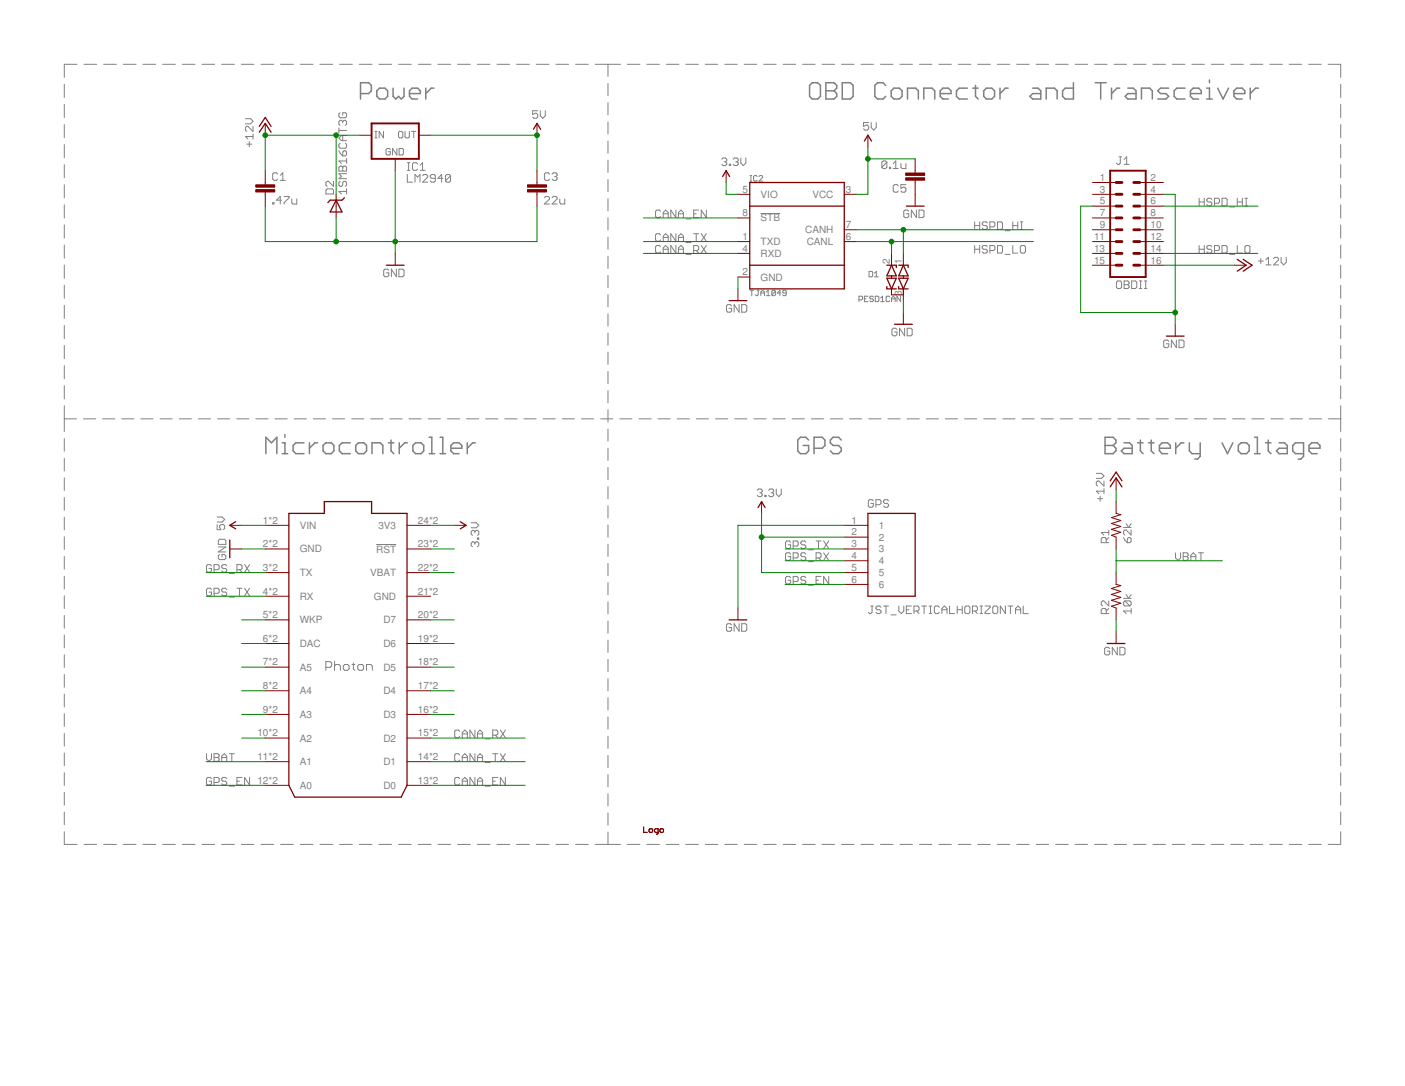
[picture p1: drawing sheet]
<svg xmlns="http://www.w3.org/2000/svg" width="279mm" height="216mm" viewBox="0 0 279 216" stroke-linecap="round" stroke-linejoin="round" font-family="sans-serif">
<g fill="none" stroke="#808080" stroke-width=".2">
<path d="M12.8 16.8v2.6M15.3 12.8h-2.5v2.6M16.7 12.8h2.5M20.6 12.8h2.5M24.5 12.8h2.6M28.4 12.8h2.5M32.3 12.8h2.6M36.3 12.8h2.5M40.2 12.8h2.5M44.1 12.8h2.5M48 12.8h2.5M51.9 12.8h2.5"/>
<path d="M55.8 12.8h2.5M59.7 12.8h2.5M63.6 12.8h2.5M67.5 12.8h2.6M71.4 12.8h2.6M75.4 12.8h2.5M79.3 12.8h2.5M83.2 12.8h2.5M87.1 12.8h2.5M91 12.8h2.5M94.9 12.8h2.5M98.8 12.8h2.5"/>
<path d="M102.7 12.8h2.6M106.6 12.8h2.6M110.6 12.8h2.5M114.5 12.8h2.5M118.4 12.8h5M120.9 12.8v2.4M120.9 16.6v2.4M124.8 12.8h2.5M128.6 12.8h2.5M132.5 12.8h2.5M136.4 12.8h2.5M140.3 12.8h2.4"/>
<path d="M144.1 12.8h2.5M148 12.8h2.5M151.9 12.8h2.4M155.7 12.8h2.5M159.6 12.8h2.5M163.5 12.8h2.5M167.3 12.8h2.5M171.2 12.8h2.5M175.1 12.8h2.5M179 12.8h2.4M182.8 12.8h2.5M186.7 12.8h2.5"/>
<path d="M190.6 12.8h2.5M194.4 12.8h2.5M198.3 12.8h2.5M202.2 12.8h2.5M206.1 12.8h2.4M209.9 12.8h2.5M213.8 12.8h2.5M217.7 12.8h2.5M221.6 12.8h2.4M225.4 12.8h2.5M229.3 12.8h2.5M233.2 12.8h2.4"/>
<path d="M237 12.8h2.5M240.9 12.8h2.5M244.8 12.8h2.4M248.6 12.8h2.5M252.5 12.8h2.5M256.4 12.8h2.5M260.2 12.8h2.5M264.1 12.8h2.5v2.6M266.6 16.8v2.6M12.8 20.8v2.6M12.8 24.8v2.6M12.8 28.7v2.7"/>
<path d="M12.8 32.7v2.6M12.8 36.7v2.6M48.8 23.6h1l.5 .5-.5 .5h-1M49.1 28.7h1M49.6 28.2v1M50.3 27.1h-1.5l.5 .5M50.3 25.1v1l-1-1h-.2l-.3 .3v.5l.3 .2M50.3 26.6v1M55.2 34.6l-.2-.2h-.5l-.3 .2v1l.3 .3h.5l.2-.3M55.7 35.9h1M55.7 34.9l.5-.5v1.5M56 39.8h-1l.7-.7v1.5"/>
<path d="M56.5 39.1h1v.2l-1 1v.3M58 39.6v.7l.3 .3h.7v-1M64.8 37.8l.3-.3h1l.2 .3v.8h-1.5zM66.3 36v1l-1-1h-.2l-.3 .3v.5l.3 .2M67.4 33.3l.2-.3h.3l.3 .3 .2-.3h.3l.2 .3v.7h-1.5zM67.4 25.4v1M67.4 30l.2 .5 .6 .5M67.4 25.9h1.5M67.6 22.4l-.2 .2v.6l.2 .2h1.1l.2-.2v-.6l-.2-.2h-.5v.5M67.6 28.5l-.2 .2v.5l.2 .3h1.1l.2-.3v-.5l-.2-.2M67.6 36l-.2 .3v.5l.2 .2h.3l.3-.2v-.5l.2-.3h.3l.2 .3v.5l-.2 .2M68.2 24.2l.2-.3h.3l.2 .3v.5l-.2 .2"/>
<path d="M68.2 30.2l.2-.2h.3l.2 .2v.5l-.2 .3h-.5zM68.2 24.2l-.3-.3h-.3l-.2 .3v.5l.2 .2M68.2 24.2v.2M68.2 26.9v1.1M68.2 33.3v.7M68.9 32h-1.5l.5 .5M68.9 38.1h-1.5l.5 .5M68.9 31.5v1M68.9 37.5v1.1M68.9 34.5h-1.5l.5 .5-.5 .5h1.5M68.9 26.9h-1l-.5 .6 .5 .5h1M74.5 27.4h.5"/>
<path d="M74.5 26.1h.5M74.8 26.1v1.3M76.3 26.1v1.3l-.9-1.3v1.3M77.6 29.7l-.2-.2h-.4l-.2 .2v.9l.2 .2h.4l.2-.2v-.4h-.4M78.9 29.5v1.3l-.8-1.3v1.3M79.2 26.3l.3-.2h.4l.2 .2v.9l-.2 .2h-.4l-.3-.2zM79.4 29.5h.6l.2 .2v.9l-.2 .2h-.6zM80.5 26.1v1.1l.3 .2h.4l.2-.2v-1.1M81 34.7v1.5h1M81 33.9h.5M81 32.3h.5M81.3 32.3v1.6"/>
<path d="M81.8 26.1h.9M82.3 26.1v1.3M82.5 36.2v-1.5l.5 .5 .5-.5v1.5M83 32.6l-.2-.3h-.5l-.3 .3v1l.3 .3h.5l.2-.3M83.5 33.9h1M83.5 32.9l.5-.6v1.6M84.1 34.9l.2-.2h.5l.2 .2v.3l-.9 1h.9M86.6 35.5h-.8l-.2-.3v-.3l.2-.2h.5l.3 .2v1.1l-.3 .2h-.5l-.2-.2M88.1 35.5h-1l.7-.8v1.5M89.6 34.9v1.1l-.3 .2h-.5l-.2-.2M89.6 34.9l-.3-.2h-.5l-.2 .2v1.1M89.6 34.9l-1 1.1"/>
<path d="M106.9 22h-1v.8l.8-.3 .2 .3v.5l-.2 .2h-.5l-.3-.2M107.4 22v1l.5 .5 .5-.5v-1M108.3 39.3l.2-.2h.5l.3 .2v.3l-1 1h1M109.3 34.6l-.3-.2h-.5l-.2 .2v1l.2 .3h.5l.3-.3M109.8 39.3l.2-.2h.6l.2 .2v.3l-1 1h1M109.8 34.6l.2-.2h.6l.2 .2v.3l-.2 .2M110.3 35.1h.3M110.6 35.1l.2 .2v.3l-.2 .3h-.6l-.2-.3M111.3 39.6v.7l.2 .3h.8v-1M120.9 20.4v2.4M120.9 24.2v2.4M120.9 28v2.5"/>
<path d="M120.9 31.9v2.4M120.9 35.7v2.4M120.9 39.5v2.4M143.5 31.7l.3-.3h.5l.2 .3v.2l-.2 .3M144 32.2h.3M144.3 32.2l.2 .2v.3l-.2 .2h-.5l-.3-.2M145 32.7h.3v.2h-.3zM145.8 31.7l.2-.3h.6l.2 .3v.2l-.2 .3M146.3 32.2h.3M146.6 32.2l.2 .2v.3l-.2 .2h-.6l-.2-.2M147.3 31.4v1l.5 .5 .5-.5v-1M149.1 36h.4"/>
<path d="M149.1 34.9h.4M149.3 34.9v1.1M150.6 35.1l-.2-.2h-.3l-.2 .2v.7l.2 .2h.3l.2-.2M150.9 35.1l.2-.2h.4l.2 .2v.2l-.8 .7h.8M172.7 24.4h-1v.7l.5-.2h.3l.2 .2v.5l-.2 .3h-.5l-.3-.3M173.2 24.4v1l.5 .5 .5-.5v-1M176.4 32.3l-.3-.3h-.5l-.2 .3v1M176.4 32.3v1l-.3 .2h-.5l-.2-.2M176.4 32.3l-1 1M176.9 33.3h.2v.2h-.2zM177.6 33.5h1M177.6 32.5l.5-.5v1.5"/>
<path d="M178.6 37l-.2-.3h-.5l-.3 .3v1l.3 .2h.5l.2-.2M179.2 32.5v.8l.2 .2h.7v-1M180.1 36.7h-.9v.7l.4-.2h.3l.2 .2v.6l-.2 .2h-.5l-.2-.2M222.5 31.2h.5M222.8 31.2v1.2l-.3 .3h-.2l-.3-.3M223.5 32.7h1M223.5 31.7l.5-.5v1.5M238.5 39.4v1.5M239.5 39.4v1.5M241 39.6l-.3-.2h-.5l-.2 .2v.3l.2 .3h.5l.3 .2v.3l-.3 .2h-.5l-.2-.2M243 39.4h.8l.2 .2v1.1l-.2 .2h-.8zM246 39.4v1.5"/>
<path d="M247.1 39.4v1.5M247.6 39.4h.5M247.8 39.4v1.5M266.6 20.8v2.6M266.6 24.8v2.6M266.6 28.7v2.7M266.6 32.7v2.6M266.6 36.7v2.6M12.8 40.7v2.6M12.8 44.7v2.6M12.8 48.7v2.6M12.8 52.7v2.6"/>
<path d="M12.8 56.7v2.6M54.2 40.3h.3v.3h-.3zM77.3 53.7l-.2-.2h-.5l-.3 .2v1.1l.3 .2h.5l.2-.2v-.5h-.5M78.8 53.5v1.5l-1-1.5v1.5M79.3 53.5h.8l.2 .2v1.1l-.2 .2h-.8zM120.9 43.3v2.4M120.9 47.1v2.5M120.9 50.9v2.5M120.9 54.8v2.4M120.9 58.6v2.4M131.4 42l-.3-.2h-.5l-.2 .2v1l.2 .3h.5l.3-.3M131.4 46.7l-.3-.2h-.5l-.2 .2v1l.2 .3h.5l.3-.3"/>
<path d="M131.4 49l-.3-.2h-.5l-.2 .2v1.1l.2 .2h.5l.3-.2M131.9 42.5h1M131.9 43.3v-1.1l.5-.4 .5 .4v1.1M131.9 48v-1.1l.5-.4 .5 .4v1.1M131.9 50.3v-1l.5-.5 .5 .5v1M131.9 47.2h1M131.9 49.6h1M134.4 41.8v1.5l-1-1.5v1.5M134.4 46.5v1.5l-1-1.5v1.5M134.4 48.8v1.5l-1-1.5v1.5M134.9 42.5h1M134.9 43.3v-1.1l.5-.4 .5 .4v1.1"/>
<path d="M134.9 47.2h1M134.9 48v-1.1l.5-.4 .5 .4v1.1M134.9 50.3v-1l.5-.5 .5 .5v1M134.9 49.6h1M136.4 48.2h1M136.4 50.6h1M136.4 43.5h1M137.9 42.5h.6M137.9 46.5h1M137.9 49.8h.8l.2-.2v-.6l-.2-.2h-.8v1.5M138.5 46.5v1.5M138.5 49.8l.4 .5"/>
<path d="M138.9 41.8h-1v1.5h1M139.4 46.5l1.1 1.5M139.4 48.8l1.1 1.5M140.5 46.5l-1.1 1.5M140.5 48.8l-1.1 1.5M140.5 41.8v1.5l-1.1-1.5v1.5M149.1 57.7h.8M149.5 57.7v1.1M150.6 57.7h.3M150.8 57.7v.9l-.2 .2-.4-.2M151.3 42.4h3.8M151.3 58.8v-.7l.4-.4 .3 .4v.7"/>
<path d="M151.3 58.3h.7M152.4 58.8h.7M152.4 58.1l.4-.4v1.1M154.2 57.9l-.2-.2h-.4l-.1 .2v.7M154.2 57.9v.7l-.2 .2h-.4l-.1-.2M154.2 57.9l-.7 .7M155.3 58.3h-.7l.5-.6v1.1M156.4 58.3h-.6l-.2-.2 .2-.4h.4l.2 .2v.7l-.2 .2h-.4l-.2-.2M170.8 59.6h.5l.2-.2v-.3l-.2-.2h-.5v1.1M171.9 59.4h.4M172.6 58.9h-.7v1.1h.7M172.8 54h.6l.1 .1v.7l-.1 .2h-.6z"/>
<path d="M173.7 59.1l-.2-.2h-.4l-.1 .2 .1 .3h.4l.2 .2-.2 .4h-.4l-.1-.2M173.9 54.3l.4-.3v1M173.9 55h.7M174.1 58.9h.5l.2 .2v.7l-.2 .2h-.5zM175.1 60h.8M175.1 59.2l.4-.3v1.1M176.9 59.1l-.1-.2h-.4l-.2 .2v.7l.2 .2h.4l.1-.2M177.3 59.4h.7M177.3 60v-.8l.4-.3 .3 .3v.8M179.1 58.9v1.1l-.7-1.1v1.1M180.7 42l-.2-.2h-.5l-.3 .2v1l.3 .3h.5l.2-.3v-.5h-.5M182.2 41.8v1.5l-1-1.5v1.5"/>
<path d="M182.8 41.8h.7l.2 .2v1l-.2 .3h-.7zM193.8 49.6h1M193.8 44.1v1.5M193.8 48.8v1.5M193.8 44.9h1M194.8 44.1v1.5M194.8 48.8v1.5M196.3 49l-.2-.2h-.5l-.3 .2v.3l.3 .3h.5l.2 .2v.3l-.2 .2h-.5l-.3-.2M196.3 44.3l-.2-.2h-.5l-.3 .2v.3l.3 .3h.5l.2 .2v.3l-.2 .2h-.5l-.3-.2M196.8 45.1h.8l.2-.2v-.6l-.2-.2h-.8v1.5M196.8 49.8h.8l.2-.2v-.6l-.2-.2h-.8v1.5M198.4 48.8h.7l.3 .2v1.1l-.3 .2h-.7z"/>
<path d="M198.4 44.1h.7l.3 .2v1.1l-.3 .2h-.7zM199.9 50.6h1M199.9 45.9h1M201.4 48.8v1.5h1M201.4 44.9h1M201.4 44.1v1.5M202.4 44.1v1.5M202.9 49l.3-.2h.5l.2 .2v1.1l-.2 .2h-.5l-.3-.2zM202.9 44.1h.5M202.9 45.6h.5M203.2 44.1v1.5M222.3 55.9h.5l.2 .2v1l-.2 .3h-.5l-.3-.3v-1z"/>
<path d="M223.5 55.9h.8l.2 .2v.2l-.2 .3 .2 .3v.2l-.2 .3h-.8zM223.5 56.6h.8M225 55.9h.8l.3 .2v1l-.3 .3h-.8zM226.6 55.9h.5M226.6 57.4h.5M226.8 55.9v1.5M227.6 55.9h.5M227.6 57.4h.5M227.8 55.9v1.5M238.5 49.6h1M238.5 48.8v1.5M238.5 40.2h1"/>
<path d="M239.5 48.8v1.5M241 49l-.3-.2h-.5l-.2 .2v.3l.2 .3h.5l.3 .2v.3l-.3 .2h-.5l-.2-.2M241.5 49.8h.8l.2-.2v-.6l-.2-.2h-.8v1.5M241.5 40.4h.8l.2-.2v-.6l-.2-.2h-.8v1.5M243 48.8h.8l.2 .2v1.1l-.2 .2h-.8zM244.5 50.6h1M244.5 41.1h1M246 48.8v1.5h1.1M246 40.2h1.1M247.6 49l.2-.2h.5l.3 .2v1.1l-.3 .2h-.5l-.2-.2zM247.6 40.9h.5M250.2 51.9h1"/>
<path d="M250.7 51.4v1M251.7 51.6l.5-.4v1.5M251.7 52.7h1.1M253.3 51.4l.2-.2h.5l.3 .2v.2l-1 1.1h1M254.8 51.2v1l.5 .5 .5-.5v-1M266.6 40.7v2.6M266.6 44.7v2.6M266.6 48.7v2.6M266.6 52.7v2.6M266.6 56.7v2.6M12.8 60.7v2.6M12.8 64.7v2.6"/>
<path d="M12.8 68.7v2.6M12.8 72.7v2.6M12.8 76.7v2.6M120.9 62.4v2.4M120.9 66.2v2.4M120.9 70v2.5M120.9 73.9v2.4M120.9 77.7v2.4M145.5 60.8l-.3-.2h-.5l-.2 .2v1l.2 .3h.5l.3-.3v-.5h-.5M147 60.6v1.5l-1-1.5v1.5M147.5 60.6h.8l.2 .2v1l-.2 .3h-.8zM178.4 65.5l-.3-.2h-.5l-.2 .2v1l.2 .3h.5l.3-.3v-.5h-.5"/>
<path d="M179.9 65.3v1.5l-1-1.5v1.5M180.4 65.3h.7l.3 .2v1l-.3 .3h-.7zM232.4 67.9l-.2-.3h-.5l-.3 .3v1l.3 .2h.5l.2-.2v-.6h-.5M233.9 67.6v1.5l-1-1.5v1.5M234.5 67.6h.7l.3 .3v1l-.3 .2h-.7zM266.6 60.7v2.6M266.6 64.7v2.6M266.6 68.7v2.6M266.6 72.7v2.6M266.6 76.7v2.6M12.8 80.7v5.1M12.8 87.2v2.5"/>
<path d="M12.8 91.1v2.5M12.8 95v2.5M12.8 98.9v2.5M12.8 83.3h2.4M16.6 83.3h2.4M20.4 83.3h2.4M24.2 83.3h2.4M28 83.3h2.4M31.8 83.3h2.4M35.6 83.3h2.5M39.5 83.3h2.4M43.3 83.3h2.4"/>
<path d="M47.1 83.3h2.4M50.9 83.3h2.4M54.7 83.3h2.4M58.5 83.3h2.4M62.3 83.3h2.4M66.1 83.3h2.4M69.9 83.3h2.4M73.7 83.3h2.5M77.5 83.3h2.5M81.3 83.3h2.5M85.2 83.3h2.4M89 83.3h2.4"/>
<path d="M92.8 83.3h2.4M96.6 83.3h2.4M100.4 83.3h2.4M104.2 83.3h2.4M108 83.3h2.4M111.8 83.3h2.4M115.6 83.3h2.4M119.4 83.3h2.5M120.9 81.5v2.4M120.9 85.3v2.4M120.9 89.1v2.4M120.9 92.9v2.5"/>
<path d="M120.9 96.8v2.4M123.3 83.3h2.4M127.1 83.3h2.4M130.9 83.3h2.4M134.7 83.3h2.4M138.5 83.3h2.4M142.3 83.3h2.4M146.1 83.3h2.4M149.9 83.3h2.4M150.6 97.5l.2-.3h.5l.3 .3v.2l-.3 .3M151.1 98h.2M151.3 98l.3 .2v.3l-.3 .2h-.5l-.2-.2"/>
<path d="M152.1 98.5h.2v.2h-.2zM152.8 97.5l.3-.3h.5l.3 .3v.2l-.3 .3M153.4 98h.2M153.6 98l.3 .2v.3l-.3 .2h-.5l-.3-.2M153.7 83.3h2.4M154.4 97.2v1l.5 .5 .5-.5v-1M157.5 83.3h2.5M161.3 83.3h2.5M165.1 83.3h2.5M169 83.3h2.4M172.8 83.3h2.4M173.7 99.6l-.3-.3h-.5l-.2 .3v1l.2 .2h.5l.3-.2v-.5h-.5"/>
<path d="M176.6 83.3h2.4M176.7 99.6l-.3-.3h-.4l-.3 .3v.2l.3 .3h.4l.3 .2v.3l-.3 .2h-.4l-.3-.2M180.4 83.3h2.4M184.2 83.3h2.4M188 83.3h2.4M191.8 83.3h2.4M195.6 83.3h2.4M199.4 83.3h2.4M203.2 83.3h2.5M207.1 83.3h2.4M210.9 83.3h2.4M214.7 83.3h2.4"/>
<path d="M218 94.1h1l.5 .5-.5 .5h-1M218.3 99.1h1M218.5 83.3h2.4M218.8 98.7v1M219.5 97.6h-1.5l.5 .5M219.5 95.6v1l-1-1h-.2l-.3 .3v.5l.3 .2M219.5 97.1v1M222.3 83.3h2.4M226.1 83.3h2.4M229.9 83.3h2.4M233.7 83.3h2.4M237.5 83.3h2.4"/>
<path d="M241.3 83.3h2.5M245.1 83.3h2.5M248.9 83.3h2.5M252.8 83.3h2.4M256.6 83.3h2.4M260.4 83.3h2.4M264.2 83.3h2.4M266.6 80.7v5.1M266.6 87.2v2.5M266.6 91.1v2.5M266.6 95v2.5M266.6 98.9v2.5"/>
<path d="M12.8 102.8v2.5M12.8 106.7v2.5M12.8 110.6v2.6M12.8 114.6v2.5M12.8 118.4v2.6M42.1 117.2l-.3-.3h-.5l-.2 .3v1l.2 .2h.5l.3-.2v-.5h-.5M42.1 112.5l-.3-.3h-.5l-.2 .3v1l.2 .2h.5l.3-.2v-.5h-.5M42.6 118h.7l.3-.3v-.5l-.3-.3h-.7v1.5M42.6 113.3h.7l.3-.3v-.5l-.3-.3h-.7v1.5M43.2 104.3v1h.7l-.2-.8 .2-.2h.5l.3 .2v.6l-.3 .2M43.2 102.8h1l.5 .5-.5 .5h-1M43.4 108.7h1.5l-1.5 1h1.5"/>
<path d="M43.7 110.2l-.3 .3v.5l.3 .3h1l.2-.3v-.5l-.2-.3h-.5v.5M43.7 107.2h1l.2 .3v.7h-1.5v-.7zM45.1 117.2l-.2-.3h-.6l-.2 .3v.3l.2 .2h.6l.2 .3v.2l-.2 .2h-.6l-.2-.2M45.1 112.5l-.2-.3h-.6l-.2 .3v.3l.2 .2h.6l.2 .3v.2l-.2 .2h-.6l-.2-.2M45.6 118.7h1M45.6 114h1M47.1 116.9h1M47.1 113.3h.8l.2-.3v-.5l-.2-.3h-.8v1.5M47.6 116.9v1.5M47.6 113.3l.5 .4M48.6 116.9l1 1.5M48.6 112.2l1 1.5"/>
<path d="M49.6 116.9l-1 1.5M49.6 112.2l-1 1.5M74.8 108.2h4M93.7 103.9h1l.5 .5-.5 .5h-1M94.4 108l.3-.3h.3l.2 .3v.5l-.2 .2M94.4 108l-.2-.3h-.2l-.3 .3v.5l.3 .2M94.4 105.7l-.2-.3h-.2l-.3 .3v.5l.3 .2M94.4 105.7v.2M94.4 108v.2M94.4 105.7l.3-.3h.3l.2 .3v.5l-.2 .2M95 107h.2v.2h-.2zM120.9 100.6v2.4"/>
<path d="M120.9 104.4v2.4M120.9 108.2v2.4M120.9 112v2.4M120.9 115.8v2.5M120.9 119.7v2.4M157.2 107.8l-.2-.3h-.5l-.3 .3v1l.3 .3h.5l.2-.3v-.5h-.5M157.2 110.2l-.2-.3h-.5l-.3 .3v.9l.3 .3h.5l.2-.3v-.4h-.5M157.2 114.9l-.2-.3h-.5l-.3 .3v.9l.3 .3h.5l.2-.3v-.4h-.5M157.7 108.6h.8l.2-.3v-.5l-.2-.3h-.8v1.6M157.7 110.9h.8l.2-.2v-.5l-.2-.3h-.8v1.5M157.7 115.6h.8l.2-.2v-.5l-.2-.3h-.8v1.5M160.3 107.8l-.3-.3h-.5l-.2 .3v.3l.2 .2h.5l.3 .3v.2l-.3 .3h-.5l-.2-.3"/>
<path d="M160.3 110.2l-.3-.3h-.5l-.2 .3v.2l.2 .3h.5l.3 .2v.2l-.3 .3h-.5l-.2-.3M160.3 114.9l-.3-.3h-.5l-.2 .3v.2l.2 .3h.5l.3 .2v.2l-.3 .3h-.5l-.2-.3M160.8 109.3h1M160.8 111.7h1M160.8 116.4h1M162.3 107.5h1M162.3 110.9h.7l.3-.2v-.5l-.3-.3h-.7v1.5M162.3 115.4h.5M162.8 107.5v1.6M162.8 110.9l.5 .5M163.3 114.6h-1v1.5h1M163.8 107.5l1 1.6"/>
<path d="M163.8 109.9l1 1.5M164.8 107.5l-1 1.6M164.8 109.9l-1 1.5M164.8 114.6v1.5l-1-1.5v1.5M174.2 100.3h.7l.3-.2v-.5l-.3-.3h-.7v1.5M220 107.9v-.8l-.2-.2h-.6l-.2 .2v.8h1.5M220.5 119.5v1l-1-1h-.3l-.2 .2v.5l.2 .3M220.5 106.9l-.5 .5M220.5 105.9h-1.5l.5 .5M220.5 105.4v1M223.4 106.9l.8 1M223.4 104.9h1.5"/>
<path d="M223.4 119h1.5M223.7 119.5l-.3 .2v.5l.3 .3h1M223.7 119.5h1l.2 .2v.5l-.2 .3M223.7 119.5l1 1M223.9 104.1l.5 .8 .5-.8M223.9 118.2l.5 .8 .5-.8M224.2 107.1l.2-.2h.3l.2 .2v.5l-.2 .3h-.5zM224.9 105.4v1l-1-1h-.2l-.3 .2v.5l.3 .3M233.8 109.9v1l.5 .5 .5-.5v-1M235.3 109.9h.8l.2 .3v.2l-.2 .3 .2 .2v.2l-.2 .3h-.8zM235.3 110.7h.8M236.8 110.7h1"/>
<path d="M236.8 111.4v-1l.5-.5 .5 .5v1M238.3 109.9h1M238.8 109.9v1.5M266.6 102.8v2.5M266.6 106.7v2.5M266.6 110.6v2.6M266.6 114.6v2.5M266.6 118.4v2.6M12.8 122.4v2.5M12.8 126.3v2.5M12.8 130.2v2.5M12.8 134.1v2.5"/>
<path d="M12.8 138v2.5M64.8 132.7h.9l.3-.3v-.6l-.3-.3h-.9v1.8M66.5 131.5v1.8M66.5 132.4l.3-.3h.6l.3 .3v.9M68.6 132.1h.5l.3 .3v.6l-.3 .3h-.5l-.3-.3v-.6zM70 132.1h.6M70.3 131.8v1.2l.3 .3M71.4 132.1h.6l.3 .3v.6l-.3 .3h-.6l-.3-.3v-.6zM72.9 133.3v-1.2h.8l.3 .3v.9M120.9 123.5v2.4M120.9 127.3v2.4M120.9 131.1v2.4"/>
<path d="M120.9 134.9v2.5M120.9 138.7v2.5M145.5 124.2l-.3-.2h-.5l-.2 .2v1.1l.2 .2h.5l.3-.2v-.5h-.5M147 124v1.5l-1-1.5v1.5M147.5 124h.8l.2 .2v1.1l-.2 .2h-.8zM173.2 120.5h.5M173.4 120.5v1.2l-.2 .3h-.3l-.2-.3M175.2 120.7l-.3-.2h-.5l-.2 .2v.3l.2 .2h.5l.3 .3v.2l-.3 .3h-.5l-.2-.3M175.7 120.5h1M176.2 120.5v1.5M177.2 122.2h1M178.7 120.5v1l.5 .5 .5-.5v-1"/>
<path d="M180.2 121.2h.5M181.3 120.5h-1.1v1.5h1.1M181.8 121.5h.7l.3-.3v-.5l-.3-.2h-.7v1.5M182.3 121.5l.5 .5M183.3 120.5h1M183.8 120.5v1.5M184.8 122h.5M184.8 120.5h.5M185 120.5v1.5M186.8 120.7l-.3-.2h-.4l-.3 .2v1l.3 .3h.4l.3-.3M187.3 121.2h1M187.3 122v-1l.5-.5 .5 .5v1"/>
<path d="M188.8 120.5v1.5h1M190.4 121.2h.9M190.4 120.5v1.5M191.3 120.5v1.5M191.9 120.7l.2-.2h.5l.3 .2v1l-.3 .3h-.5l-.2-.3zM193.4 121.5h.7l.3-.3v-.5l-.3-.2h-.7v1.5M193.9 121.5l.5 .5M194.9 122h.5M194.9 120.5h.5M195.1 120.5v1.5M195.9 120.5h1v.2l-1 1v.3h1M197.7 120.5h.5l.2 .2v1l-.2 .3h-.5l-.3-.3v-1z"/>
<path d="M199.9 120.5v1.5l-1-1.5v1.5M200.4 120.5h1M200.9 120.5v1.5M202 121.2h1M202 122v-1l.5-.5 .5 .5v1M203.5 120.5v1.5h1M220 122v-.8l-.2-.2h-.6l-.2 .2v.8h1.5M220.5 121l-.5 .5M220.7 128.9l-.3-.2h-.5l-.2 .2v1.1l.2 .2h.5l.3-.2v-.5h-.5M222.2 128.7v1.5l-1-1.5v1.5M222.7 128.7h.8l.2 .2v1.1l-.2 .2h-.8zM224.9 121.5h-1.5l.5 .5"/>
<path d="M224.9 121v1M266.6 122.4v2.5M266.6 126.3v2.5M266.6 130.2v2.5M266.6 134.1v2.5M266.6 138v2.5M12.8 141.9v2.5M12.8 145.8v2.5M12.8 149.7v2.5M12.8 153.6v2.5M12.8 157.5v2.6M41.1 149.8v1.1l.5 .5 .5-.5v-1.1"/>
<path d="M42.1 154.8l-.3-.2h-.5l-.2 .2v1l.2 .3h.5l.3-.3v-.5h-.5M42.6 149.8h.7l.3 .3v.2l-.3 .3 .3 .3v.2l-.3 .3h-.7zM42.6 150.6h.7M42.6 155.6h.7l.3-.3v-.5l-.3-.2h-.7v1.5M44.1 150.6h1M44.1 151.4v-1.1l.5-.5 .5 .5v1.1M45.1 154.8l-.2-.2h-.6l-.2 .2v.2l.2 .3h.6l.2 .3v.2l-.2 .3h-.6l-.2-.3M45.6 149.8h1M45.6 156.3h1M46.1 149.8v1.6M47.1 155.3h.5M48.1 154.6h-1v1.5h1"/>
<path d="M49.6 154.6v1.5l-1-1.5v1.5M91.4 150.1l-.2-.3h-.5l-.3 .3v1l.3 .3h.5l.2-.3M91.4 145.4l-.2-.3h-.5l-.3 .3v1l.3 .3h.5l.2-.3M91.4 154.8l-.2-.2h-.5l-.3 .2v1l.3 .3h.5l.2-.3M91.9 146.7v-1.1l.5-.5 .5 .5v1.1M91.9 151.4v-1.1l.5-.5 .5 .5v1.1M91.9 156.1v-1.1l.5-.4 .5 .4v1.1M91.9 150.6h1M91.9 145.9h1M91.9 155.3h1M94.4 145.1v1.6l-.9-1.6v1.6M94.4 149.8v1.6l-.9-1.6v1.6"/>
<path d="M94.4 154.6v1.5l-.9-1.5v1.5M95 146.7v-1.1l.5-.5 .5 .5v1.1M95 151.4v-1.1l.5-.5 .5 .5v1.1M95 156.1v-1.1l.5-.4 .5 .4v1.1M95 150.6h1M95 145.9h1M95 155.3h1M96.5 151.6h1M96.5 146.9h1M96.5 156.3h1M98 146.2h.7l.3-.3v-.5l-.3-.3h-.7v1.6M98 149.8h1"/>
<path d="M98 155.3h.5M98.5 149.8v1.6M98.5 146.2l.5 .5M99 154.6h-1v1.5h1M99.5 149.8l1 1.6M99.5 145.1l1 1.6M100.5 149.8l-1 1.6M100.5 145.1l-1 1.6M100.5 154.6v1.5l-1-1.5v1.5M120.9 142.5v2.5M120.9 146.4v2.4M120.9 150.2v2.4"/>
<path d="M120.9 154v2.4M120.9 157.8v2.4M266.6 141.9v2.5M266.6 145.8v2.5M266.6 149.7v2.5M266.6 153.6v2.5M266.6 157.5v2.6M12.8 161.4v2.6M12.8 165.4v2.5h2.5M16.7 167.9h2.5M20.6 167.9h2.5M24.5 167.9h2.6"/>
<path d="M28.4 167.9h2.5M32.3 167.9h2.6M36.3 167.9h2.5M40.2 167.9h2.5M44.1 167.9h2.5M48 167.9h2.5M51.9 167.9h2.5M55.8 167.9h2.5M59.7 167.9h2.5M63.6 167.9h2.5M67.5 167.9h2.6M71.4 167.9h2.6"/>
<path d="M75.4 167.9h2.5M79.3 167.9h2.5M83.2 167.9h2.5M87.1 167.9h2.5M91 167.9h2.5M94.9 167.9h2.5M98.8 167.9h2.5M102.7 167.9h2.6M106.6 167.9h2.6M110.6 167.9h2.5M114.5 167.9h2.5M118.4 167.9h5"/>
<path d="M120.9 161.6v2.5M120.9 165.4v2.5M124.8 167.9h2.5M128.6 167.9h2.5M132.5 167.9h2.5M136.4 167.9h2.5M140.3 167.9h2.4M144.1 167.9h2.5M148 167.9h2.5M151.9 167.9h2.4M155.7 167.9h2.5M159.6 167.9h2.5"/>
<path d="M163.5 167.9h2.5M167.3 167.9h2.5M171.2 167.9h2.5M175.1 167.9h2.5M179 167.9h2.4M182.8 167.9h2.5M186.7 167.9h2.5M190.6 167.9h2.5M194.4 167.9h2.5M198.3 167.9h2.5M202.2 167.9h2.5M206.1 167.9h2.4"/>
<path d="M209.9 167.9h2.5M213.8 167.9h2.5M217.7 167.9h2.5M221.6 167.9h2.4M225.4 167.9h2.5M229.3 167.9h2.5M233.2 167.9h2.4M237 167.9h2.5M240.9 167.9h2.5M244.8 167.9h2.4M248.6 167.9h2.5M252.5 167.9h2.5"/>
<path d="M256.4 167.9h2.5M260.2 167.9h2.5M266.6 165.4v2.5h-2.5M266.6 161.4v2.6"/>
</g>
<g fill="none" stroke="#808080" stroke-width=".3">
<path d="M71.7 18.6h1.6l.6-.5v-1.1l-.6-.6h-1.6v3.3M74.9 18.1l.6-.6h1.1l.5 .6v1.1l-.5 .5h-1.1l-.6-.5zM78.2 17.5v1.7l.5 .5 .5-.5 .6 .5 .5-.5v-1.7M81.4 18.6h2.2v-.5l-.6-.6h-1l-.6 .6v1.1l.6 .5h1M84.7 17.5v2.2M86.3 17.5h-.6l-1 1.1M161.5 16.4h1.1l.6 .6v2.2l-.6 .5h-1.1l-.5-.5v-2.2zM164.2 16.4h1.7l.5 .6v.5l-.5 .6 .5 .5v.6l-.5 .5h-1.7zM164.2 18.1h1.7M167.5 16.4h1.6l.6 .6v2.2l-.6 .5h-1.6zM176.1 17l-.5-.6h-1.1l-.5 .6v2.2l.5 .5h1.1l.5-.5M177.8 17.5h1l.6 .6v1.1l-.6 .5h-1l-.6-.5v-1.1z"/>
<path d="M180.5 19.7v-2.2h1.6l.5 .6v1.6M183.7 19.7v-2.2h1.6l.6 .6v1.6M187 18.6h2.1v-.5l-.5-.6h-1.1l-.5 .6v1.1l.5 .5h1.1M192.4 17.5h-1.6l-.6 .6v1.1l.6 .5h1.6M193.4 17.5h1.1M194 17v2.2l.5 .5M196.2 17.5h1l.6 .6v1.1l-.6 .5h-1l-.6-.5v-1.1zM198.9 17.5v2.2M200.5 17.5h-.6l-1 1.1M205.4 17.5h1l.6 .6v1.6h-1.6l-.6-.5 .6-.6h1.6M208 19.7v-2.2h1.7l.5 .6v1.6M213.5 16.4v3.3h-1.7l-.5-.5v-1.1l.5-.6h1.7"/>
<path d="M217.8 16.4h2.2M218.9 16.4v3.3M221 17.5v2.2M222.7 17.5h-.6l-1.1 1.1M224.3 17.5h1.1l.5 .6v1.6h-1.6l-.5-.5 .5-.6h1.6M227 19.7v-2.2h1.6l.6 .6v1.6M232.4 17.5h-1.6l-.6 .6 .6 .5h1.1l.5 .6-.5 .5h-1.7M235.6 17.5h-1.6l-.5 .6v1.1l.5 .5h1.6M236.7 18.6h2.2v-.5l-.5-.6h-1.1l-.6 .6v1.1l.6 .5h1.1M240 19.7h1.1M240 17.5h.5v2.2M240.5 15.9v.5"/>
<path d="M242.1 17.5l1.1 2.2 1.1-2.2M245.4 18.6h2.1v-.5l-.5-.6h-1.1l-.5 .6v1.1l.5 .5h1.1M248.6 17.5v2.2M250.3 17.5h-.6l-1.1 1.1M52.9 90.2v-3.3l1.1 1.1 1.1-1.1v3.3M56.1 88h.6v2.2M56.1 90.2h1.1M56.7 86.4v.5M60.5 88h-1.7l-.5 .6v1l.5 .6h1.7M61.5 88v2.2M63.2 88h-.6l-1.1 1.1M64.2 88.6l.6-.6h1.1l.5 .6v1l-.5 .6h-1.1l-.6-.6z"/>
<path d="M69.7 88h-1.7l-.5 .6v1l.5 .6h1.7M70.7 88.6l.6-.6h1.1l.5 .6v1l-.5 .6h-1.1l-.6-.6zM74 90.2v-2.2h1.6l.5 .6v1.6M77.2 88h1.1M77.8 87.5v2.1l.5 .6M79.4 88v2.2M81 88h-.5l-1.1 1.1M82.1 88.6l.5-.6h1.1l.6 .6v1l-.6 .6h-1.1l-.5-.6zM85.3 90.2h1.1M85.3 86.9h.6v3.3M87.5 90.2h1.1M87.5 86.9h.6v3.3"/>
<path d="M89.7 89.1h2.1v-.5l-.5-.6h-1.1l-.5 .6v1l.5 .6h1.1M92.9 88v2.2M94.5 88h-.5l-1.1 1.1M160.8 87.5l-.5-.6h-1.1l-.6 .6v2.1l.6 .6h1.1l.5-.6v-1h-1.1M161.9 89.1h1.6l.5-.5v-1.1l-.5-.6h-1.6v3.3M167.3 87.5l-.5-.6h-1.1l-.6 .6v.5l.6 .6h1.1l.5 .5v.5l-.5 .6h-1.1l-.6-.6M219.8 86.9h1.6l.5 .6v.5l-.5 .6 .5 .5v.5l-.5 .6h-1.6zM219.8 88.6h1.6M223.5 88h1.1l.5 .6v1.6h-1.6l-.5-.6 .5-.5h1.6M226.2 88h1.1M226.8 87.5v2.1l.5 .6M228.4 88h1.1"/>
<path d="M228.9 87.5v2.1l.6 .6M230.6 89.1h2.1v-.5l-.5-.6h-1.1l-.5 .6v1l.5 .6h1.1M233.8 88v2.2M235.4 88h-.5l-1.1 1.1M236.5 88v1.6l.5 .6h1.7M238.7 88v2.7l-.6 .6h-.5M243 88l1.1 2.2 1.1-2.2M246.3 88.6l.5-.6h1.1l.5 .6v1l-.5 .6h-1.1l-.5-.6zM249.5 90.2h1.1M249.5 86.9h.5v3.3M251.7 88h1.1M252.2 87.5v2.1l.6 .6"/>
<path d="M254.4 88h1l.6 .6v1.6h-1.6l-.6-.6 .6-.5h1.6M259.2 90.2h-1.6l-.5-.6v-1l.5-.6h1.6v2.7l-.5 .6h-.6M260.3 89.1h2.2v-.5l-.6-.6h-1l-.6 .6v1l.6 .6h1"/>
</g>
<g fill="none" stroke="#800000" stroke-width=".25">
<path d="M51.6 26.3l1.1-1.8 1.2 1.8M51.6 25.1l1.1-1.8 1.2 1.8M66.8 39.8l1.2 2.3h-2.3zM68.5 39.3l-.5 .5h-2.3l-.5 .5M106.1 25.7l.7-1.2 .7 1.2M143.7 35.1l.7-1.2 .7 1.2M149.1 36.3h18.8v21.1h-18.8zM171.9 28l.7-1.1 .7 1.1M76.8 52.7h3.5M145 59.8h3.5M149.1 41h18.8M149.1 52.7h18.8"/>
<path d="M176.4 55.3h1.8l-.9 2.1zM176.4 57v.4h1.8M176.4 52.7h1.8v.5M177.3 52.7l.9 2.1h-1.8zM178.7 55.3h1.9l-1 2.1zM178.7 57v.4h1.9M178.7 52.7h1.9v.5M179.6 52.7l1 2.1h-1.9zM180.2 41h3.6M246 51.6l1.8 1.1-1.8 1.2M247.2 51.6l1.8 1.1-1.8 1.2M177.9 64.5h3.5"/>
<path d="M231.9 66.8h3.6M220.8 96.8l1.2-1.8 1.1 1.8M220.8 95.6l1.2-1.7 1.1 1.7M45.7 107.4v3.5M46.9 103.7l-1.2 .7 1.2 .7M57.4 102.1h7.1v-2.4h9.4v2.4h7v54l-1.1 2.4h-21.2l-1.2-2.4zM91.5 103.7l1.2 .7-1.2 .7M150.7 100.9l.7-1.2 .7 1.2M172.6 102.1h9.4v16.4h-9.4zM145 123.2h3.5M220.2 127.9h3.5"/>
</g>
<g fill="none" stroke="#800000" stroke-width=".2">
<path d="M52.7 24.5v2.4M52.7 33.9v2.8M52.7 38.2v2.8M66.8 38.6v4.7M71.5 26.9h2.4M78.6 31.6v2.3M83.3 26.9h2.3M106.8 24.5v2.4M106.8 33.9v2.8M106.8 38.2v2.8M144.4 33.9v2.4M146.7 38.6h2.4"/>
<path d="M167.9 38.6h2.3M172.6 26.9v2.3M182 31.6v2.8M182 35.8v5.2M217.3 36.3h4.7M217.3 38.6h4.7M226.7 36.3h4.7M226.7 38.6h4.7M78.6 50.4v2.3M146.7 57.4v2.4M146.7 43.3h2.4M146.7 48h2.4"/>
<path d="M146.7 50.4h2.4M146.7 55.1h2.4M167.9 45.7h2.3M167.9 48h2.3M177.3 57.4v1.2h2.3M177.3 50.4v2.3M177.3 54.8v.5M179.6 50.4v2.3M179.6 54.8v.5M179.6 57.4v2.4M217.3 52.7h4.7M217.3 41h4.7"/>
<path d="M217.3 43.3h4.7M217.3 45.7h4.7M217.3 48h4.7M217.3 50.4h4.7M226.7 52.7h4.7M226.7 41h4.7M226.7 43.3h4.7M226.7 45.7h4.7M226.7 48h4.7M226.7 50.4h4.7M245.4 52.7h2.4M179.6 62.1v2.4"/>
<path d="M233.7 64.5v2.3M151.4 99.7v2.4M222 95v2.4M222 99.7v2.4l.9 .2-1.9 .6 1.9 .6-1.9 .6 1.9 .6-1.9 .5 1.9 .6-1.9 .6 1 .4v2.3M45.7 104.4h2.3M45.7 109.1h2.3M52.7 104.4h4.7M52.7 109.1h4.7M52.7 113.8h4.7M52.7 118.5h4.7M80.9 104.4h4.7M80.9 109.1h4.7"/>
<path d="M80.9 113.8h4.7M80.9 118.5h4.7M90.3 104.4h2.4M167.9 104.4h4.7M167.9 109.1h4.7M167.9 113.8h4.7M167.9 106.8h4.7M167.9 111.5h4.7M167.9 116.2h4.7M222 113.8v2.4l.9 .2-1.9 .6 1.9 .6-1.9 .6 1.9 .6-1.9 .5 1.9 .6-1.9 .6 1 .4v2.3M52.7 123.2h4.7M52.7 127.9h4.7"/>
<path d="M52.7 132.6h4.7M52.7 137.3h4.7M80.9 123.2h4.7M80.9 127.9h4.7M80.9 132.6h4.7M80.9 137.3h4.7M146.7 120.9v2.3M222 125.6v2.3M52.7 142h4.7M52.7 146.7h4.7M52.7 151.4h4.7M52.7 156.1h4.7"/>
<path d="M80.9 142h4.7M80.9 146.7h4.7M80.9 151.4h4.7M80.9 156.1h4.7M128 164.4v1.1h.7M129.1 164.9l.2-.1h.3l.2 .1v.4l-.2 .2h-.3l-.2-.2zM130.9 165.5h-.6l-.1-.2v-.4l.1-.1h.6v.9l-.4 .1M131.2 164.9l.2-.1h.4l.2 .1v.4l-.2 .2h-.4l-.2-.2z"/>
</g>
<g fill="#800000" stroke="#800000" stroke-width=".2">
<path d="M180.1 34.4h3.8v.5h-3.8z"/>
<path d="M180.1 35.3h3.8v.5h-3.8z"/>
<path d="M50.9 37.7h3.7v.5h-3.7z"/>
<path d="M50.9 36.7h3.7v.5h-3.7z"/>
<path d="M104.9 37.7h3.8v.5h-3.8z"/>
<path d="M104.9 36.7h3.8v.5h-3.8z"/>
</g>
<g fill="none" stroke="#800000" stroke-width=".57">
<path d="M222 38.6h1.1M222 36.3h1.1M225.5 38.6h1.2M225.5 36.3h1.2M222 41h1.1M222 45.7h1.1M222 43.3h1.1M222 48h1.1M222 50.4h1.1M222 52.7h1.1M225.5 41h1.2M225.5 45.7h1.2"/>
<path d="M225.5 43.3h1.2M225.5 48h1.2M225.5 50.4h1.2M225.5 52.7h1.2"/>
</g>
<path d="M73.9 24.5h9.4v7.1h-9.4zM220.8 33.9h7v21.2h-7z" fill="none" stroke="#800000" stroke-width=".38"/>
<g fill="none" stroke="#008000" stroke-width=".2">
<path d="M66.8 26.9v11.7M71.5 26.9h-18.8v7M78.6 33.9v16.5M85.6 26.9h21.2v7M144.4 36.3v2.3h2.3M172.6 29.2v9.4h-2.4M172.6 31.6h9.4M231.4 38.6h2.3v25.9M52.7 41v7h54.1v-7M66.8 43.3v4.7M128 48h18.7M128 50.4h18.7"/>
<path d="M128 43.3h18.7M146.7 55.1v2.3M170.2 48h35.3M170.2 45.7h35.3M177.3 48v2.4M179.6 45.7v4.7M179.6 59.8v2.3M217.3 41h-2.4v21.1h18.8M231.4 41h18.7M231.4 50.4h18.7M231.4 52.7h14M222 97.4v2.3"/>
<path d="M41 113.8h11.7M41 118.5h11.7M48 109.1h4.7M48 104.4h4.7M85.6 109.1h4.7M85.6 104.4h4.7M85.6 113.8h4.7M151.4 106.8h16.5M151.4 102.1v11.7h16.5M156.1 109.1h11.8M156.1 111.5h11.8M156.1 116.2h11.8"/>
<path d="M167.9 104.4h-21.2v16.5M222 109.1v4.7M222 111.5h21.1M48 123.2h4.7M48 127.9h4.7M48 132.6h4.7M48 137.3h4.7M85.6 123.2h4.7M85.6 127.9h4.7M85.6 132.6h4.7M85.6 137.3h4.7M222 123.2v2.4"/>
<path d="M41 151.4h11.7M41 156.1h11.7M48 146.7h4.7M48 142h4.7M85.6 151.4h18.8M85.6 146.7h18.8M85.6 156.1h18.8M85.6 142h4.7"/>
</g>
<g fill="#008000" stroke="#008000" stroke-width=".2">
<circle cx="233.7" cy="62.1" r=".47"/>
<circle cx="78.6" cy="48" r=".47"/>
<circle cx="66.8" cy="48" r=".47"/>
<circle cx="151.4" cy="106.8" r=".47"/>
<circle cx="106.8" cy="26.9" r=".47"/>
<circle cx="172.6" cy="31.6" r=".47"/>
<circle cx="52.7" cy="26.9" r=".47"/>
<circle cx="66.8" cy="26.9" r=".47"/>
<circle cx="179.6" cy="45.7" r=".47"/>
<circle cx="177.3" cy="48" r=".47"/>
</g>
<g font-size="2" fill="#808080">
<text x="218.7" y="35.9">1</text>
<text x="228.8" y="35.9">2</text>
<text x="147.7" y="38.3">5</text>
<text x="151.3" y="39.3">VIO</text>
<text x="161.5" y="39.3">VCC</text>
<text x="168.2" y="38.3">3</text>
<text x="218.7" y="38.3">3</text>
<text x="218.7" y="40.6">5</text>
<text x="228.8" y="38.3">4</text>
<text x="228.8" y="40.6">6</text>
<text x="147.7" y="43">8</text>
<text x="147.7" y="47.7">1</text>
<text x="151.3" y="44">STB</text>
<text x="160.1" y="46.4">CANH</text>
<text x="168.2" y="45.3">7</text>
<text x="168.2" y="47.7">6</text>
<text x="217.6" y="47.7">11</text>
<text x="218.7" y="43">7</text>
<text x="218.7" y="45.3">9</text>
<text x="228.8" y="43">8</text>
<text x="228.8" y="45.3">10</text>
<text x="228.8" y="47.7">12</text>
<text x="147.7" y="50">4</text>
<text x="151.3" y="51.1">RXD</text>
<text x="151.3" y="48.7">TXD</text>
<text x="160.4" y="48.7">CANL</text>
<text x="177" y="52.4" transform="rotate(-90 177 52.4)">2</text>
<text x="179.3" y="52.4" transform="rotate(-90 179.3 52.4)">1</text>
<text x="217.6" y="50">13</text>
<text x="217.6" y="52.4">15</text>
<text x="228.8" y="50">14</text>
<text x="228.8" y="52.4">16</text>
<text x="147.7" y="54.7">2</text>
<text x="151.3" y="55.8">GND</text>
<text x="179.3" y="58.9" transform="rotate(-90 179.3 58.9)">3</text>
<text x="52.3" y="104.1">1*2</text>
<text x="59.6" y="105.1">VIN</text>
<text x="75.2" y="105.1">3V3</text>
<text x="83.1" y="104.1">24*2</text>
<text x="169.3" y="104.1">1</text>
<text x="169.3" y="106.4">2</text>
<text x="174.8" y="105.1">1</text>
<text x="174.8" y="107.5">2</text>
<text x="52.3" y="108.8">2*2</text>
<text x="52.3" y="113.5">3*2</text>
<text x="59.6" y="109.8">GND</text>
<text x="74.8" y="109.8">RST</text>
<text x="83.1" y="108.8">23*2</text>
<text x="83.1" y="113.5">22*2</text>
<text x="169.3" y="108.8">3</text>
<text x="169.3" y="111.1">4</text>
<text x="169.3" y="113.5">5</text>
<text x="174.8" y="109.8">3</text>
<text x="174.8" y="112.2">4</text>
<text x="52.3" y="118.2">4*2</text>
<text x="59.6" y="114.5">TX</text>
<text x="59.6" y="119.2">RX</text>
<text x="73.6" y="114.5">VBAT</text>
<text x="74.4" y="119.2">GND</text>
<text x="83.1" y="118.2">21*2</text>
<text x="169.3" y="115.8">6</text>
<text x="174.8" y="114.5">5</text>
<text x="174.8" y="116.9">6</text>
<text x="52.3" y="122.9">5*2</text>
<text x="59.6" y="123.9">WKP</text>
<text x="76.2" y="123.9">D7</text>
<text x="83.1" y="122.9">20*2</text>
<text x="52.3" y="127.6">6*2</text>
<text x="59.6" y="128.6">DAC</text>
<text x="76.2" y="128.6">D6</text>
<text x="83.1" y="127.6">19*2</text>
<text x="52.3" y="132.3">7*2</text>
<text x="52.3" y="137">8*2</text>
<text x="59.6" y="133.3">A5</text>
<text x="76.2" y="133.3">D5</text>
<text x="83.1" y="132.3">18*2</text>
<text x="83.1" y="137">17*2</text>
<text x="52.3" y="141.7">9*2</text>
<text x="59.6" y="138">A4</text>
<text x="59.6" y="142.7">A3</text>
<text x="76.2" y="138">D4</text>
<text x="76.2" y="142.7">D3</text>
<text x="83.1" y="141.7">16*2</text>
<text x="51.2" y="146.4">10*2</text>
<text x="59.6" y="147.4">A2</text>
<text x="76.2" y="147.4">D2</text>
<text x="83.1" y="146.4">15*2</text>
<text x="51.2" y="151.1">11*2</text>
<text x="51.2" y="155.8">12*2</text>
<text x="59.6" y="152.1">A1</text>
<text x="76.2" y="152.1">D1</text>
<text x="83.1" y="151.1">14*2</text>
<text x="83.1" y="155.8">13*2</text>
<text x="59.6" y="156.8">A0</text>
<text x="76.2" y="156.8">D0</text>
</g>
</svg>
